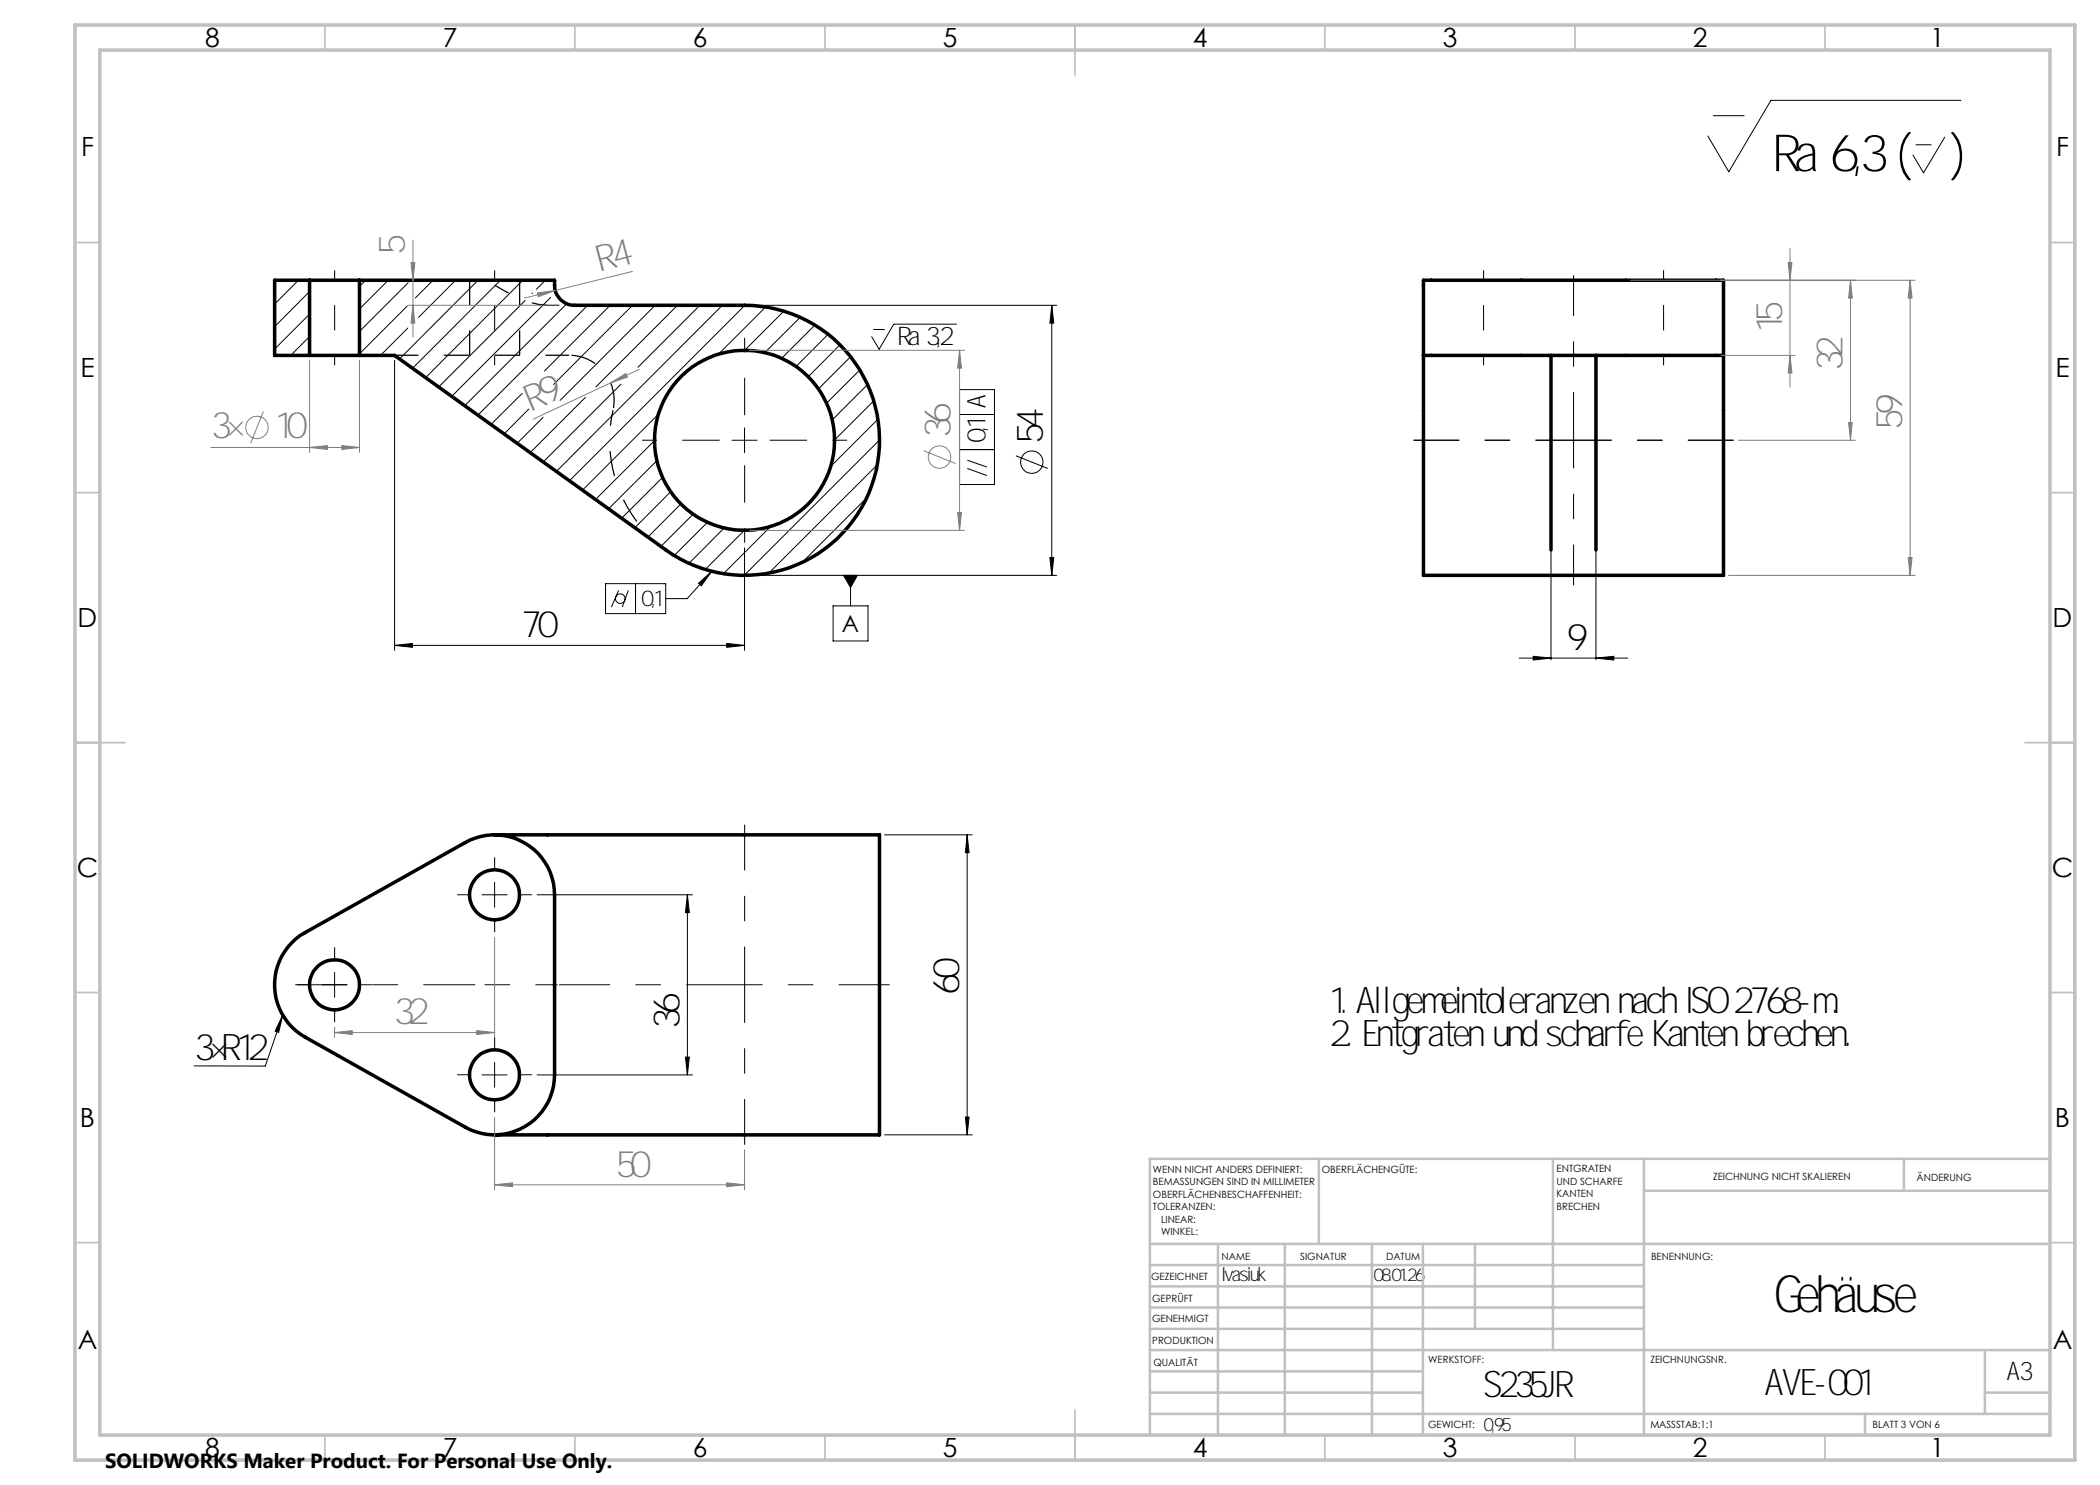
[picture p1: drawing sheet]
<svg xmlns="http://www.w3.org/2000/svg" width="420mm" height="297mm" viewBox="0 0 420 297" stroke-linecap="round" stroke-linejoin="round" font-family="sans-serif">
<path d="M109.5 61h5.4" fill="none" stroke="#000" stroke-width=".2" stroke-dasharray="5.1 5.1" stroke-dashoffset="2.7" stroke-linecap="butt"/>
<path d="M113.8 71a9 9 0 0 1 8.8 11" fill="none" stroke="#000" stroke-width=".25" stroke-dasharray="5.1 5.1" stroke-dashoffset="-.5" stroke-linecap="butt"/>
<path d="M122.6 82a27 27 0 0 0 10.6 28" fill="none" stroke="#000" stroke-width=".25" stroke-dasharray="5.1 5.1" stroke-dashoffset="2" stroke-linecap="butt"/>
<path d="M78.9 71h34.9" fill="none" stroke="#000" stroke-width=".25" stroke-dasharray="5.1 5.1" stroke-dashoffset=".3" stroke-linecap="butt"/>
<path d="M98.9 57v.1a30.2 30.2 0 0 0 8.8 3.8l1.8 .1" fill="none" stroke="#000" stroke-width=".25" stroke-dasharray="5.1 5.1" stroke-dashoffset="1.9" stroke-linecap="butt"/>
<path d="M93.9 56v15M103.9 71v-15" fill="none" stroke="#000" stroke-width=".25" stroke-dasharray="5.1 5.1" stroke-dashoffset=".1" stroke-linecap="butt"/>
<g fill="none" stroke="#000" stroke-width=".2">
<path d="M342.7 23.1h6.1M383.2 29h3M388.9 27.4l-4.2 7.2-2.1-3.6M392.2 20.1h-38l-8.4 14.3-4.2-7.2M55.2 56.1l-.3 .2M59.7 56.1l-4.8 4.7M61.9 58.3l-7 7M73.1 56.1l-1.2 1.2M77.6 56.1l-5.7 5.7M81.6 56.5l-9.7 9.8M86.6 56.1l-3.5 3.5M91.1 56.1l-7.4 7.4"/>
<path d="M95.6 56.1l-15.7 15.7M100.1 56.1l-17.6 17.6M104.6 56.1l-19.5 19.4M106.5 58.6l-.1 .1M109.1 56.1l-1.8 1.8M110.1 59.5l-19.8 19.8M61.9 67.3l-3.8 3.8M61.9 62.8l-7 7M78.9 72.1v58M81.5 61.2l-9.6 9.6M81.6 65.6l-5.5 5.5M104.5 78.7l-6.3 6.2"/>
<path d="M105 60.1l-17.3 17.3M113.3 60.7l-20.3 20.4M117.1 79.5l-11.1 11M117.5 61.1l-21.9 21.9M122 61.1l-13.1 13.1M124.2 76.8l-15.5 15.6M126.5 61.1l-15.8 15.8M131 61.1l-19 19M135.5 61.1l-16.3 16.3M140 61.1l-12.4 12.3M144.5 61.1l-33.2 33.2M149 61.1l-35.1 35.1"/>
<path d="M149.9 61.1h61.4M153.1 61.4l-9.4 9.4M156.8 62.2l-7.9 7.9M160.1 63.5l-7.1 7M163 65l-6.7 6.7M165.6 66.8l-6.4 6.5M168 69l-6.4 6.3M170.1 71.4l-6.4 6.4M171.9 74l-6.6 6.6M173.5 76.9l-7.1 7.1M174.7 65.9h2.2M191.3 64.8h-12.5l-3 5-1.5-2.5"/>
<path d="M191.9 77.9h7v19h-7zM210.4 61.1l.3 3.5h-.7zM210.4 61.1v54M105.8 81.8l-5 5M108.6 83.5l-5.2 5.1M130.9 88.1l-11.8 11.8M131.4 92.1l-9.7 9.7M131.7 82.8l-15.2 15.2M132.5 95.5l-8.2 8.2M134.1 98.4l-7.1 7.1M146.4 88h5M148.9 85.6v5"/>
<path d="M173.4 99.6l-13 12.9M174.7 80.2l-7.8 7.8M175.5 93l-21.7 21.6M175.6 83.9l-9.5 9.4M175.9 88l-27.1 27.1M191.9 89.9h7M191.9 82.9h7M193.5 93.7l3.9 1.4M193.5 92l3.9 1.4M203.2 91.2l6.3 2.5M310.2 90.8v41.2M319.2 90.8v41.2"/>
<path d="M121.1 116.7h12v6h-12zM123.7 118.1l-1.4 3.3M125.7 118.1l-1.2 3.3M127.1 116.7v6M136.2 100.8l-6.6 6.6M138.6 102.8l-6.4 6.5M139.7 116.7l2.6-2.4-2 2.9zM141.5 104.5l-6.7 6.6M142.3 114.3l-4.9 5.4h-4.3M144.9 105.6l-7.1 7.1M148.9 106.1l-7.9 7.8M148.9 109.6v20.5"/>
<path d="M149.9 115.1h61.4M154.1 105.3l-9.4 9.4M168.7 115.1h2.8l-1.4 2.4zM170.1 115.1v6.1M210 111.5h.7l-.3 3.6zM78.9 129.1l3.6-.4v.8zM78.9 129.1h70M145.3 128.7l3.6 .4-3.6 .4zM166.6 121.2h7v7h-7zM303.8 131.6h21.7M306.6 131.3l3.6 .3-3.6 .4zM319.2 131.6l3.6-.3v.7z"/>
<path d="M96.4 179h5M98.9 176.5v5M107.4 179h31.1M137.5 179l.4 3.5h-.8zM137.5 179v36M176.9 167h17.6M193.4 167l.4 3.5h-.7zM193.4 167v60M64.4 197h5M66.9 194.5v5M56.6 203l-.9 3.5-.7-.3zM56.6 203l-3.5 10.2h-14.3"/>
<path d="M96.4 215h5M98.9 212.5v4.9M107.4 215h31.1M137.1 211.4h.8l-.4 3.6zM176.9 227h17.6M193.1 223.4h.7l-.4 3.6z"/>
<circle cx="206.4" cy="92.4" r="2.24"/>
<circle cx="124.1" cy="119.7" r=".96"/>
</g>
<g fill="none" stroke="#000" stroke-width=".7">
<path d="M61.9 56.1h10M61.9 56.1h-7v15h7M61.9 56.1v15M71.9 56.1h39a4.2 4.2 0 0 0 4 5h34a27 27 0 0 1 25.7 35.2 27 27 0 0 1-41.4 13.7l-54.3-38.9h-7M71.9 56.1v15M61.9 71.1h10M284.7 71.1v-15h60v15M284.7 71.1h60M284.7 71.1v44h60v-44M310.2 71.1v38.9M319.2 71.1v38.9M98.9 167h77v60h-77"/>
<path d="M58.4 188.5l.8-.8 1.8-1.2 32-18a12 12 0 0 1 17.9 10.5v36a12 12 0 0 1-17.9 10.4l-32-18a12 12 0 0 1-2.6-18.9z"/>
<circle cx="148.9" cy="88.1" r="18"/>
<circle cx="98.9" cy="179" r="5"/>
<circle cx="66.9" cy="197" r="5"/>
<circle cx="98.9" cy="215" r="5"/>
</g>
<g fill="none" stroke="#808080" stroke-width=".2">
<path d="M82.2 52.5h.8l-.4 3.6zM82.6 48v19.4M107.5 58.6l3.6-.5-3.4 1.2zM126.5 54.3l-21.6 5.3M326.1 56.1h56.9M357.6 52.5h.8l-.4 3.6zM358 49.7v27.7M370.1 56.1l.4 3.5h-.8zM370.1 56.1v31.9M382 56.1l.4 3.5h-.8zM382 56.1v59M61.9 72.1v18.4"/>
<path d="M71.9 72.1v18.4M81.6 61.1h26.9M82.6 61.1l.4 3.5h-.8zM122.1 76.6l3.1-1.9 .3 .7zM122.1 76.6l-15.5 7.3M127.8 73.9l-5.7 2.7M149.9 70.1h43M191.9 70.1l.4 3.5h-.8zM191.9 70.1v36M344.2 71.1h14.8M358 71.1l.4 3.5h-.8zM42.1 89.5h29.8"/>
<path d="M52.7 82.3l-2.6 6.4M61.9 89.5l3.6-.4v.8zM68.4 89.1l3.5 .4-3.5 .4zM184.7 90.1l6.4 2.6M347.7 88h23.4M369.7 84.5h.8l-.4 3.5zM149.9 106.1h43M191.5 102.5h.8l-.4 3.6zM345.7 115.1h37.3M381.6 111.5h.8l-.4 3.6zM98.9 187.5v20M66.9 206.5l3.5-.4v.8z"/>
<path d="M66.9 205.5v2M66.9 206.5h32M95.4 206.1l3.5 .4-3.5 .4zM98.9 237l3.6-.4v.7zM98.9 223.5v14.5M98.9 237h50M145.3 236.6l3.6 .4-3.6 .3zM148.9 230v8"/>
<circle cx="51.4" cy="85.5" r="2.24"/>
<circle cx="187.9" cy="91.4" r="2.25"/>
</g>
<path d="M282.7 88h64M346.7 88h-64M148.9 228.9v-64" fill="none" stroke="#000" stroke-width=".2" stroke-dasharray="15.2 5.1 5.1 5.1" stroke-dashoffset="6.1" stroke-linecap="butt"/>
<path d="M111.8 196.9h66.1" fill="none" stroke="#000" stroke-width=".2" stroke-dasharray="15.2 5.1 5.1 5.1" stroke-dashoffset="5.1" stroke-linecap="butt"/>
<path d="M59 196.9h36" fill="none" stroke="#000" stroke-width=".2" stroke-dasharray="15.2 5.1 5.1 5.1" stroke-dashoffset="4.9" stroke-linecap="butt"/>
<path d="M93.9 178.9h-2.5M98.9 173.9v-2.5M103.9 178.9h2.5M61.9 196.9h-2.5M66.9 191.9v-2.5M71.9 196.9h2.5M98.9 183.9v2.5M66.9 201.9v2.5M93.9 214.9h-2.5M98.9 209.9v-2.5M98.9 219.9v2.5M103.9 214.9h2.5" fill="none" stroke="#000" stroke-width=".2" stroke-dasharray="15.2 5.1 5.1 5.1" stroke-linecap="butt"/>
<path d="M66.9 73v-19M98.9 73v-19M296.7 73v-19M332.7 73v-19" fill="none" stroke="#000" stroke-width=".2" stroke-dasharray="15.2 5.1 5.1 5.1" stroke-dashoffset="13.4" stroke-linecap="butt"/>
<path d="M148.9 83v-15.5M148.9 93v15.5" fill="none" stroke="#000" stroke-width=".2" stroke-dasharray="15.2 5.1 5.1 5.1" stroke-dashoffset="7.8" stroke-linecap="butt"/>
<path d="M143.9 88h-15.5M153.9 88h15.5" fill="none" stroke="#000" stroke-width=".2" stroke-dasharray="15.2 5.1 5.1 5.1" stroke-dashoffset="7.7" stroke-linecap="butt"/>
<path d="M314.7 117v-62" fill="none" stroke="#000" stroke-width=".2" stroke-dasharray="15.2 5.1 5.1 5.1" stroke-dashoffset="7.1" stroke-linecap="butt"/>
<path d="M96.9 196.9h14.6" fill="none" stroke="#000" stroke-width=".2" stroke-dasharray="5.1 5.1 5.1 5.1 5.1 5.1" stroke-linecap="butt"/>
<g fill="none" stroke="#c0c0c0" stroke-width=".35">
<path d="M65 5v5M115 5v5M165 5v5M215 5v10M265 5v5M315 5v5M365 5v5M15 48.5h5M410 48.5h5M15 98.5h5M410 98.5h5M15 148.5h10"/>
<path d="M405 148.5h10M15 198.5h5M410 198.5h5M15 248.5h5M410 248.5h5M65 287v5M115 287v5M165 287v5M215 282v10M265 287v5M315 287v5M365 287v5"/>
</g>
<g fill="none" stroke="#c0c0c0" stroke-width=".5">
<path d="M263.8 231.8v17M310.6 231.8v38.2M328.8 231.8v55.2M328.8 238.2h81.2M380.8 231.8v6.4M410 231.8h-180v55.2M230 248.8h180M230 257.3h98.8M230 253h98.8M243.6 248.8v38.2M257 248.8v38.2M274.4 248.8v38.2"/>
<path d="M284.6 248.8v38.2M295 248.8v17M230 265.8h98.8M230 261.5h98.8M230 278.5h54.6M230 274.3h54.6M230 270h180M397 278.5h13M397 270v12.8M230 282.8h180M373 282.8v4.2"/>
</g>
<path d="M15 5h400v287h-400zM20 10h390v277h-390z" fill="none" stroke="#c0c0c0" stroke-width=".7"/>
<g fill="#000">
<path d="M56.6 203l-.9 3.5-.7-.3z"/>
<path d="M168.7 115.1l1.4 2.4 1.4-2.4zM139.7 116.7l2.6-2.4-2 2.9z"/>
<path d="M210 111.5h.7l-.3 3.6zM210.4 61.1l.3 3.5h-.7z"/>
<path d="M78.9 129.1l3.6-.4v.8zM145.3 128.7l3.6 .4-3.6 .4zM306.6 131.3l3.6 .3-3.6 .4zM319.2 131.6l3.6-.3v.7z"/>
<path d="M193.4 167l.4 3.5h-.7zM193.1 223.4h.7l-.4 3.6zM137.5 179l.4 3.5h-.8zM137.1 211.4h.8l-.4 3.6z"/>
</g>
<g fill="#808080">
<path d="M107.5 58.6l3.6-.5-3.4 1.2z"/>
<path d="M122.1 76.6l3.1-1.9 .3 .7z"/>
<path d="M61.9 89.5l3.6-.4v.8zM68.4 89.1l3.5 .4-3.5 .4zM98.9 237l3.6-.4v.7zM145.3 236.6l3.6 .4-3.6 .3zM66.9 206.5l3.5-.4v.8zM95.4 206.1l3.5 .4-3.5 .4z"/>
<path d="M358 71.1l.4 3.5h-.8zM357.6 52.5h.8l-.4 3.6z"/>
<path d="M82.2 52.5h.8l-.4 3.6zM82.6 61.1l.4 3.5h-.8zM191.9 70.1l.4 3.5h-.8zM191.5 102.5h.8l-.4 3.6zM382 56.1l.4 3.5h-.8zM381.6 111.5h.8l-.4 3.6zM370.1 56.1l.4 3.5h-.8zM369.7 84.5h.8l-.4 3.5z"/>
</g>
<g font-size="10.2">
<text x="354.4" y="34.2">Ra 6,3 ( )</text>
<text x="354.8" y="262.5">Gehäuse</text>
</g>
<g font-size="7.3" fill="#808080">
<text x="81" y="50.9" transform="rotate(-90 81 50.9)">5</text>
<text x="119.9" y="54.4" transform="rotate(-15 119.9 54.4)">R4</text>
<text x="356.4" y="66.5" transform="rotate(-90 356.4 66.5)">15</text>
<text x="368.5" y="74.2" transform="rotate(-90 368.5 74.2)">32</text>
<text x="106" y="82.3" transform="rotate(-23 106 82.3)">R9</text>
<text x="42.1" y="87.7">3×</text>
<text x="55.1" y="87.7">10</text>
<text x="190.1" y="87.7" transform="rotate(-90 190.1 87.7)">36</text>
<text x="380.4" y="85.9" transform="rotate(-90 380.4 85.9)">59</text>
<text x="78.8" y="204.9">32</text>
<text x="123.1" y="235.3">50</text>
</g>
<g font-size="7.3">
<text x="208.6" y="88.7" transform="rotate(-90 208.6 88.7)">54</text>
<text x="104.2" y="127.4">70</text>
<text x="313.3" y="130">9</text>
<text x="191.8" y="199.1" transform="rotate(-90 191.8 199.1)">60</text>
<text x="265.9" y="202.7">1. Allgemeintoleranzen nach ISO 2768-m.</text>
<text x="135.9" y="205.7" transform="rotate(-90 135.9 205.7)">36</text>
<text x="265.9" y="209.3">2. Entgraten und scharfe Kanten brechen.</text>
<text x="38.8" y="211.9">3×R12</text>
<text x="296.6" y="279.4">S235JR</text>
<text x="353" y="279.1">AVE-001</text>
</g>
<g font-size="5.3">
<text x="41" y="9.5">8</text>
<text x="88.5" y="9.5">7</text>
<text x="138.5" y="9.5">6</text>
<text x="188.5" y="9.5">5</text>
<text x="238.5" y="9.5">4</text>
<text x="288.5" y="9.5">3</text>
<text x="338.5" y="9.5">2</text>
<text x="386" y="9.5">1</text>
<text x="16.2" y="31.3">F</text>
<text x="411.2" y="31.3">F</text>
<text x="16.1" y="75.5">E</text>
<text x="411.1" y="75.5">E</text>
<text x="15.5" y="125.5">D</text>
<text x="410.5" y="125.5">D</text>
<text x="15.4" y="175.5">C</text>
<text x="410.4" y="175.5">C</text>
<text x="16" y="225.5">B</text>
<text x="411" y="225.5">B</text>
<text x="15.5" y="269.8">A</text>
<text x="410.5" y="269.8">A</text>
<text x="41" y="291.5">8</text>
<text x="88.5" y="291.5">7</text>
<text x="138.5" y="291.5">6</text>
<text x="188.5" y="291.5">5</text>
<text x="238.5" y="291.5">4</text>
<text x="288.5" y="291.5">3</text>
<text x="338.5" y="291.5">2</text>
<text x="386" y="291.5">1</text>
</g>
<g font-size="5.1">
<text x="179.4" y="68.9">Ra 3,2</text>
<text x="197.1" y="81.6" transform="rotate(-90 197.1 81.6)">A</text>
<text x="197.1" y="88.7" transform="rotate(-90 197.1 88.7)">0,1</text>
<text x="401.4" y="275.9">A3</text>
</g>
<text font-size="4.7" x="168.4" y="126.4">A</text>
<text font-size="4.4" x="128.2" y="121.1">0,1</text>
<text font-size="4.1" x="21" y="293.7">SOLIDWORKS Maker Product. For Personal Use Only.</text>
<text font-size="3.9" x="244.3" y="256.2">Ivasiuk</text>
<text font-size="3.7" x="296.7" y="286.1">0,95</text>
<text font-size="3.5" x="274.7" y="256.2">08.01.26</text>
<g font-size="2">
<text x="230.6" y="234.6">WENN NICHT ANDERS DEFINIERT:</text>
<text x="230.6" y="237.1">BEMASSUNGEN SIND IN MILLIMETER</text>
<text x="230.6" y="239.6">OBERFLÄCHENBESCHAFFENHEIT:</text>
<text x="264.4" y="234.6">OBERFLÄCHENGÜTE:</text>
<text x="311.3" y="234.5">ENTGRATEN</text>
<text x="311.3" y="237">UND SCHARFE</text>
<text x="311.3" y="239.5">KANTEN</text>
<text x="342.6" y="236">ZEICHNUNG NICHT SKALIEREN</text>
<text x="383.3" y="236.2">ÄNDERUNG</text>
<text x="230.6" y="242.1">TOLERANZEN:</text>
<text x="232.2" y="244.6">LINEAR:</text>
<text x="311.3" y="242">BRECHEN</text>
<text x="232.2" y="247.1">WINKEL:</text>
<text x="244.3" y="252">NAME</text>
<text x="260" y="251.9">SIGNATUR</text>
<text x="277.2" y="251.9">DATUM</text>
<text x="330.2" y="251.9">BENENNUNG:</text>
<text x="230.2" y="256.1">GEZEICHNET</text>
<text x="230.4" y="260.3">GEPRÜFT</text>
<text x="230.4" y="264.4">GENEHMIGT</text>
<text x="230.5" y="268.8">PRODUKTION</text>
<text x="230.7" y="273.1">QUALITÄT</text>
<text x="285.6" y="272.5">WERKSTOFF:</text>
<text x="330.1" y="272.5">ZEICHNUNGSNR.</text>
<text x="285.6" y="285.5">GEWICHT:</text>
<text x="330.1" y="285.6">MASSSTAB:1:1</text>
<text x="374.5" y="285.6">BLATT 3 VON 6</text>
</g>
</svg>
